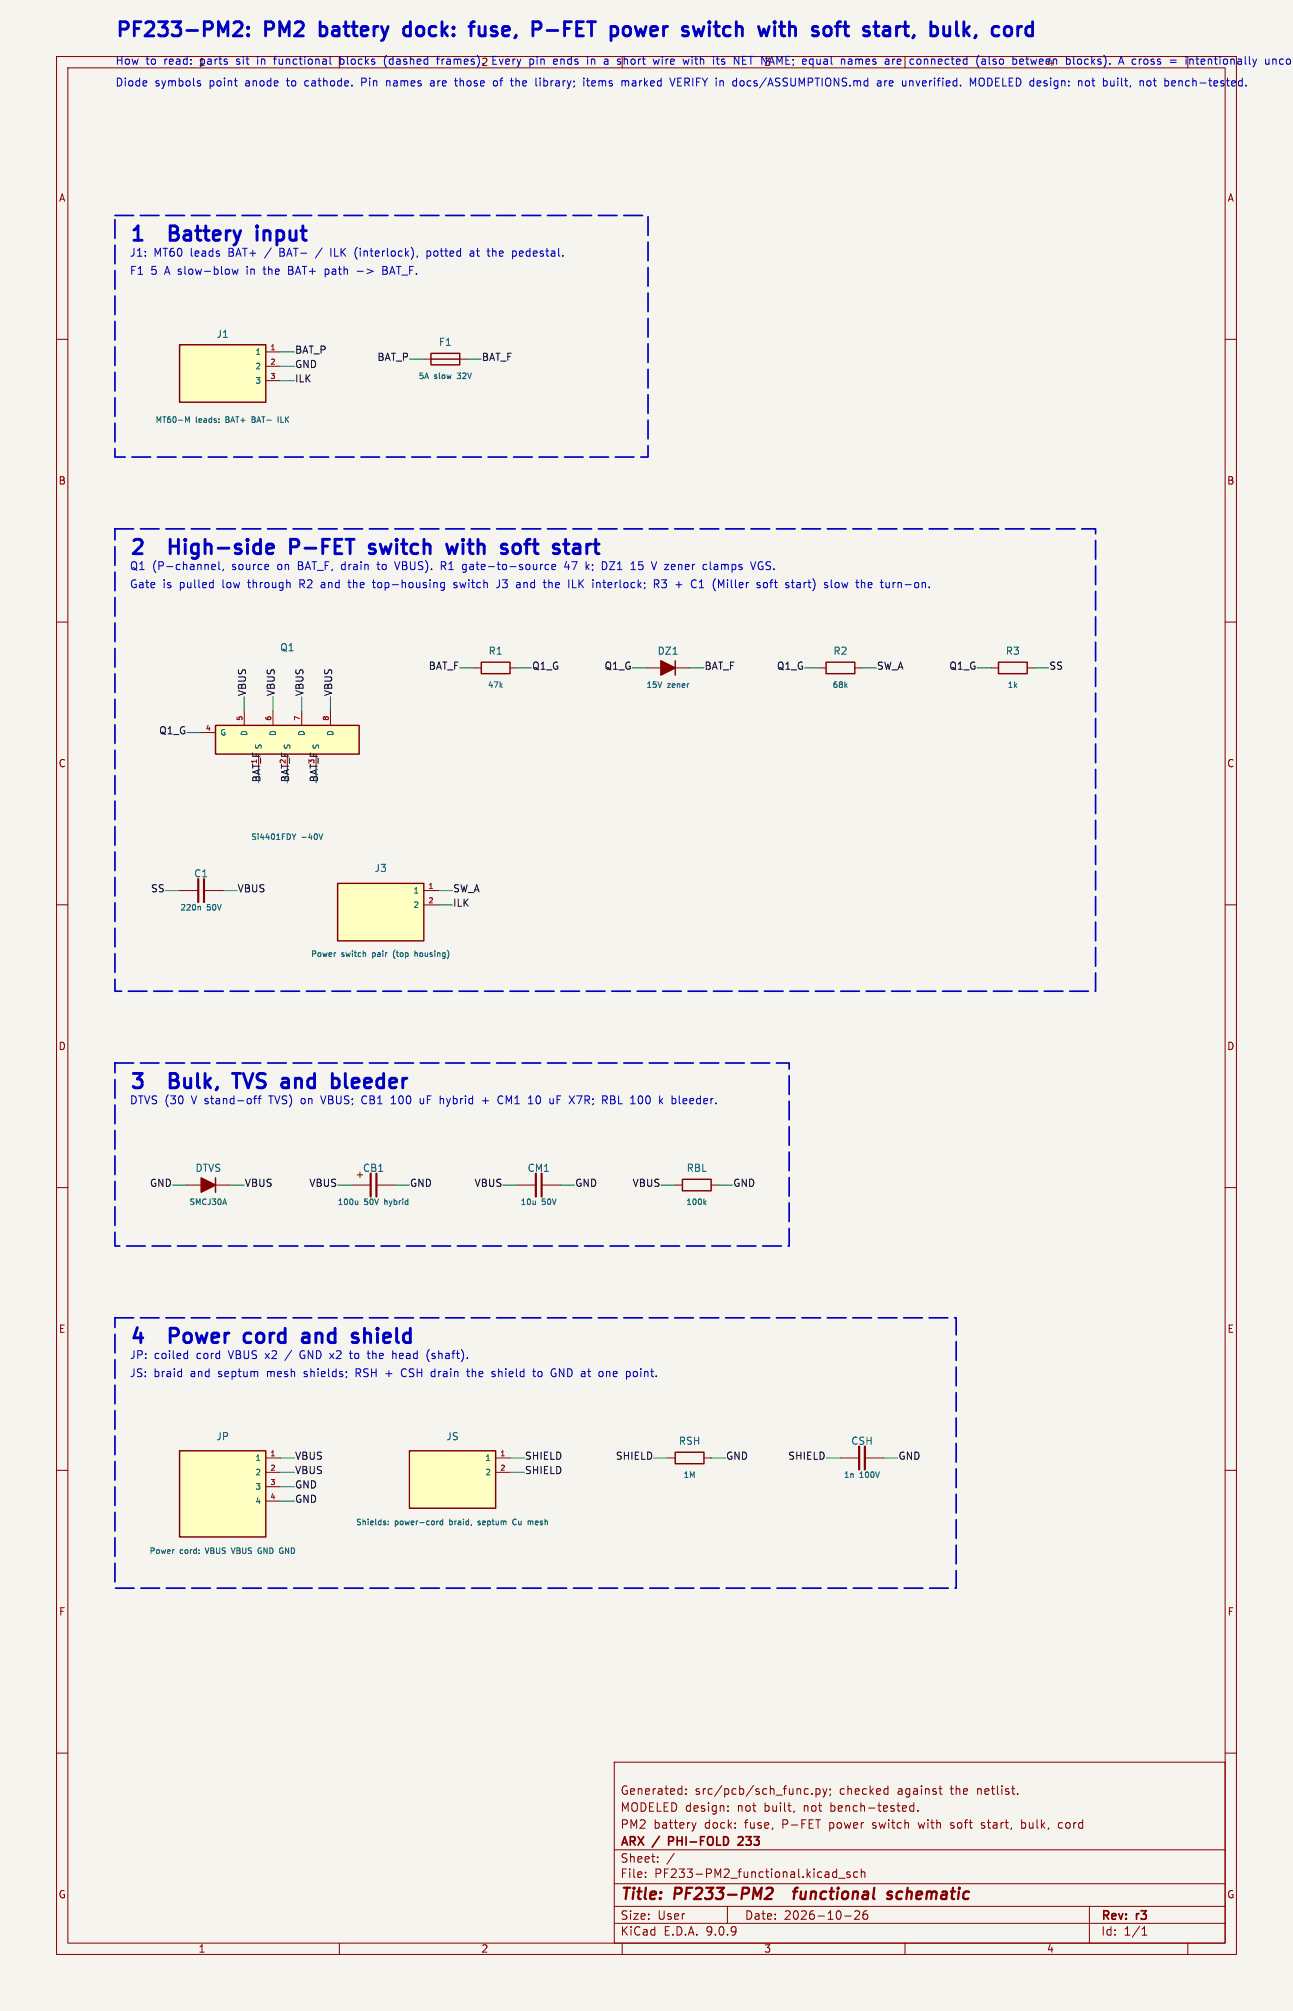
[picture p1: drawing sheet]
<svg xmlns="http://www.w3.org/2000/svg" width="229mm" height="356mm" viewBox="0 0 229 356" stroke-linecap="round" stroke-linejoin="round" font-family="sans-serif">
<path d="M0 0h228.6v355.6h-228.6z" fill="#f5f4ef" stroke="#f5f4ef" stroke-width=".18"/>
<g fill="none" stroke="#840000" stroke-width=".18">
<path d="M10 10h208.6v335.6h-208.6zM12 12h204.6v331.6h-204.6zM60 10v2M110 10v2M160 10v2M10 60h2M216.6 60h2M10 110h2M216.6 110h2M10 160h2M216.6 160h2M10 210h2"/>
<path d="M216.6 210h2M10 260h2M216.6 260h2M10 310h2M108.6 311.6h108v32h-108zM121.3 317.1v.2M121.3 316.4v.1M128.7 319.4v.1M142.3 317.2h.6M142.3 316.4h.6M143.6 317.1v.2M144.3 316.4l.4-.1 .3 .3v.4l-.2 .2h-.5"/>
<path d="M144.3 316.3v1.5M145.5 316.3l.3 1M145.8 317.3l-.1 .3-.2 .2M146.2 316.3l-.4 1M146.8 316.4v.1M146.8 317.2l-.1 .3M156.8 316.3l.2 .1M157 315.8v1.5M157 317.2l-.2 .1M161.6 318.8v1.5M161.6 319.4l-.5-.1-.3 .3v.4l.2 .2h.6M166 316.3h.6"/>
<path d="M166.3 317.2l.3 .1M179.9 317.1v.2M216.6 310h2M108.6 337.1h108M108.6 333.1h108M108.6 327.1h108M114.1 331.8v.2M114.1 331.1v.1M116.3 329.1v.2M116.3 328.4v.1M119.2 327.7l-1.3 1.9M122.3 322.3l.4 1"/>
<path d="M122.7 323.3l-.1 .3M123.1 322.3l-.4 1M128.6 337.1v3M128.7 320.1v.2M140.4 320.2l-.1 .3M147.3 331.9h.6M147.3 331.1h.6M147.9 330.5v1.5M148.3 332.1h1.1M149.3 338.8h1.2M150.3 331.1l-.4-.1-.2 .2 .1 .2 .5 .2v.3h-.6M151.1 338l.6-.1 .2 .1 .1 .3-.9 1.1h.9"/>
<path d="M151.6 331.1l-.4-.1-.3 .3v.4l.2 .2h.5M152.3 331.1l.2-.1 .3 .1 .1 .9M152.3 330.5v1.5M153.3 337.9a.59 .59 0 0 0-.7 .6v.6l.1 .2 .4 .1 .2-.2 .1-.5-.1-.2h-.5l-.2 .2M162.3 320.1v.2M162.3 322.3l.3 1M168.1 323.2l.4 .1M168.3 322.3l-.2 .2 .2 .3M173.5 323.2l.4 .1M173.9 322.3l-.3 .1-.1 .1 .1 .2 .3 .1M180.6 323.2h.6M180.6 322.4h.6"/>
<path d="M180.6 321.8v1.5M187.8 322.4l-.4-.1-.3 .3v.4l.2 .2h.5M192.6 337.1v6.5M60 343.6v2M108.6 340.1h108M110 343.6v2M160 343.6v2M201.9 342.2h.9M201.9 341.1l.4-.4v1.5M210 343.6v2"/>
</g>
<path d="M135.5 334l.3-.2h.5a.45 .45 0 0 1 .3 .6l-.1 .3-1.3 1.1h1.2M140.2 334.5h.8M141.1 333.8l-.4 .1-.2 .2-.2 1.7M157.7 334.6a.49 .49 0 0 0-.8 .3l.1 .1 .6 .2 .1 .3-.3 .3-.6-.1M158.7 334.7l-.2 .7 .1 .3" fill="none" stroke="#840000" stroke-width=".4"/>
<path d="M118.2 325.6h.6M118.8 324.8h-.6v1.5M131.2 324.8h-.5l-.2 .1M131.3 325.4l-.9 .9h1" fill="none" stroke="#840000" stroke-width=".3"/>
<path d="M59.7 156.2h15.2v10.2h-15.2z" fill="#ffffc2"/>
<path d="M76.2 62.5h5.1v2h-5.1zM76.2 63.5h5.1M59.7 156.2h15.2v10.2h-15.2zM38.1 208.3v2.5" fill="none" stroke="#840000" stroke-width=".25"/>
<path d="M74.9 63.5h1.3M81.3 63.5h1.2M74.9 157.5h2.6M74.9 160h2.6M33 209.6h2.6M38.1 209.6h2.5M62.2 209.6h3.3M66.5 209.6h3.3" fill="none" stroke="#840000" stroke-width=".18"/>
<path d="M59.3 168.5h.1M64.6 168.5v.6M69.6 168.4v.7M73.4 168.1v1M73.6 168.5l-.2 .1M63.3 212.3v.7M63.3 212.9l-.3 .1" fill="none" stroke="#006464" stroke-width=".18"/>
<path d="M65.5 207.5v4.1M66.5 207.5v4.1" fill="none" stroke="#840000" stroke-width=".38"/>
<path d="M35.6 208.3l2.5 1.3-2.5 1.2z" fill="#840000" stroke="#840000" stroke-width=".25"/>
<path d="M38.1 128.3h25.4v5.1h-25.4z" fill="#ffffc2"/>
<path d="M85.1 117.1h5.1v2h-5.1zM119.4 116.8v2.6M38.1 128.3h25.4v5.1h-25.4zM120.6 208.5h5.1v2.1h-5.1z" fill="none" stroke="#840000" stroke-width=".25"/>
<g fill="none" stroke="#840000" stroke-width=".18">
<path d="M83.8 118.1h1.3M90.2 118.1h1.2M114.3 118.1h2.5M119.4 118.1h2.5M35.6 129.5h2.5M43.2 125.7v2.6M48.3 125.7v2.6M53.3 125.7v2.6M58.4 125.7v2.6M31.7 157.5h3.4M36.1 157.5h3.3M91.4 209.6h3.3"/>
<path d="M95.8 209.6h3.3M119.4 209.6h1.2M125.7 209.6h1.3"/>
</g>
<path d="M51.6 147.4l.4 .6M52 148v.4M52.3 147.4l-.3 .6M56.4 147.4l.3 1 .4-1M35.2 160.3l.2 .1v.5M124.5 212.6l.3 .4M124.8 212.3l-.3 .4" fill="none" stroke="#006464" stroke-width=".18"/>
<path d="M116.8 116.8l2.6 1.3-2.6 1.3z" fill="#840000" stroke="#840000" stroke-width=".25"/>
<path d="M35.1 155.4v4.1M36.1 155.4v4.1M94.7 207.5v4.1M95.8 207.5v4.1" fill="none" stroke="#840000" stroke-width=".38"/>
<path d="M31.7 256.5h15.3v15.3h-15.3z" fill="#ffffc2"/>
<path d="M146 117.1h5.1v2h-5.1zM176.5 117.1h5.1v2h-5.1zM31.7 256.5h15.3v15.3h-15.3z" fill="none" stroke="#840000" stroke-width=".25"/>
<path d="M144.8 118.1h1.2M151.1 118.1h1.3M175.3 118.1h1.2M181.6 118.1h1.3M47 257.8h2.5M47 260.4h2.5M47 262.9h2.5M47 265.4h2.5" fill="none" stroke="#840000" stroke-width=".18"/>
<path d="M30.7 274h.1M40.9 273.7l.3 1M45.7 274.5l.2 .2M45.9 273.7l-.2 .2" fill="none" stroke="#006464" stroke-width=".18"/>
<path d="M31.7 61h15.3v10.1h-15.3z" fill="#ffffc2"/>
<path d="M31.7 61h15.3v10.1h-15.3z" fill="none" stroke="#840000" stroke-width=".25"/>
<path d="M47 62.2h2.5M47 64.8h2.5M47 67.3h2.5" fill="none" stroke="#840000" stroke-width=".18"/>
<path d="M32.8 73.7l.3 .7 .4-.7v1M38.7 74.6v.1M38.7 74.1v.1M44.6 74.2h.3M44.9 73.7h-.3v1h.3M49.2 73.7v1" fill="none" stroke="#006464" stroke-width=".18"/>
<path d="M72.4 256.5h15.2v10.2h-15.2z" fill="#ffffc2"/>
<path d="M72.4 256.5h15.2v10.2h-15.2zM119.4 256.8h5.1v2h-5.1z" fill="none" stroke="#840000" stroke-width=".25"/>
<path d="M87.6 257.8h2.6M118.1 257.8h1.3M124.5 257.8h1.2M148.6 257.8h3.3M152.9 257.8h3.3M87.6 260.4h2.6" fill="none" stroke="#840000" stroke-width=".18"/>
<g fill="none" stroke="#006464" stroke-width=".18">
<path d="M68.2 269.3v.3M68.7 269.5v.1M68.7 269v.1M77.2 269v.6M77.5 269l-.3 .1M78.3 269h-.3l-.2 .1 .1 .5h.4M78.3 268.6v1M84.5 269.6h.1M84.6 269v.2M91 268.6a.54 .54 0 0 0-.4 .5 .54 .54 0 0 0 .4 .5M93.5 269l.3 .1M93.8 269.1v.5"/>
<path d="M93.9 269l-.1 .1"/>
</g>
<path d="M151.9 255.8v4M152.9 255.8v4" fill="none" stroke="#840000" stroke-width=".38"/>
<g fill="none" stroke="#009600" stroke-width=".18">
<path d="M49.5 67.3h2.6M49.5 62.2h2.6M49.5 64.8h2.6M72.4 63.5h2.5M82.5 63.5h2.6M81.3 118.1h2.5M91.4 118.1h2.6M111.8 118.1h2.5M121.9 118.1h2.6M142.2 118.1h2.6M152.4 118.1h2.5M172.7 118.1h2.6"/>
<path d="M182.9 118.1h2.5M33 129.5h2.6M43.2 123.2v2.5M48.3 123.2v2.5M53.3 123.2v2.5M58.4 123.2v2.5M29.2 157.5h2.5M39.4 157.5h2.5M77.5 157.5h2.5M77.5 160h2.5M30.5 209.6h2.5M40.6 209.6h2.6"/>
<path d="M59.7 209.6h2.5M69.8 209.6h2.6M88.9 209.6h2.5M99.1 209.6h2.5M116.8 209.6h2.6M127 209.6h2.5M49.5 257.8h2.6M90.2 257.8h2.5M115.6 257.8h2.5M125.7 257.8h2.6M146 257.8h2.6M156.2 257.8h2.5"/>
<path d="M49.5 260.4h2.6M49.5 262.9h2.6M49.5 265.4h2.6M90.2 260.4h2.5"/>
</g>
<g fill="none" stroke="#0000c2" stroke-width=".18">
<path d="M35.1 14.7l.3 .1 .1 .2-.2 .2h-.3M35.1 14.3h.3M41.4 14.3h.6M41.8 15.2h.2M48.4 10.4h.5M58.4 10v1.2l.2 .2M60.2 10v1.4M60.2 11.3l.4 .1M60.6 10.4l-.4 .1M64 14.5h.5M64.5 13.8h-.5v1.4M68.4 9.8a1.61 1.61 0 0 0 0 2.1"/>
<path d="M68.4 14.3v.9M68.8 14.3l-.4 .1M76.6 14.3h-.4M76.6 14.7h-.3a.27 .27 0 0 0-.2 .2 .27 .27 0 0 0 .2 .3h.3M77.2 10.4h.5M77.7 10l-.3 .2v1.2M80.4 14.3h.5M80.6 13.8v1.2l.3 .2M87.2 10.6h.4M87.3 14.4l.2-.1 .4 .1 .1 .5-.2 .2-.3 .1-.2-.1zM87.8 10h-.6v1.4h.6M91.2 13.8v1.4"/>
<path d="M91.3 14.3l-.1 .1M94.1 10.4l.3 .3v.4l-.3 .3M95.5 13.8v.1M95.5 14.3v.9M98.4 10.4l.2 .4-.7 .1M98.5 11.3l-.1 .1M103.2 13.8v.1M103.2 14.3v.9M103.7 14.3h.5M103.9 13.8v1.2l.3 .2M104.6 10.6l.2-.2 .3 .1 .1 .9M104.6 10.4v1"/>
<path d="M110.4 10v1.4M110.4 14.3l.2 .2M110.6 10.4l.3 .1M110.6 14.5l.2-.2h.3l.1 .9M110.6 14.5v.7M116.6 10.4l-.3 1M117.1 10v.1M117.1 10.4v1M119.4 13.8l-.5 1.4M119.8 14.5h.5M120.5 13.8h-.7v1.4h.7M122.4 10v.1"/>
<path d="M122.4 10.4v1M128.1 10.5l-.3-.1-.2 .2v.2l.5 .2v.3h-.5M131.1 14.3h.3l.2 .2-.1 .6-.4 .1M131.3 11.4h.7M131.3 10h.7M131.3 10.6h.5M150.6 10.5v.9M150.6 11.3l-.1 .1M150.6 10.8h-.1M151.3 10.4v1M151.7 10.4l-.4 .2M155.2 14.3h.5l.1 .9"/>
<path d="M155.8 14.6l-.5 .1a.27 .27 0 0 0-.2 .2 .27 .27 0 0 0 .2 .3l.5-.1M156.4 14.3v.9M156.8 14.3h-.2l-.2 .2M157.4 14.3l-.2 .2v.5l.2 .2M157.9 14.6l-.7 .1M158.6 10.6l.2-.2h.3l.2 .2v.2l-.7 .1M158.6 11.2l.2 .2 .4-.1M161.2 14.3l.2 .2v.7M163.5 10.5h.5v.9M171.6 13.8l.4 1 .5-1v1.4M173.3 13.9a.47 .47 0 0 1 .5-.1 .47 .47 0 0 1 .2 .5v.4a.47 .47 0 0 1-.4 .5 .47 .47 0 0 1-.5-.5v-.4zM174.9 10v1.2l.2 .2"/>
<path d="M176.1 10.5l-.3-.1-.2 .3 .6 .4M176.2 11.2l-.2 .2-.4-.1M181.4 10.4h.5M181.6 10v1.2l.3 .2M182.2 10.4l.3 1 .3-.7M191.2 10.6v.6M192.2 14.3h.3l.1 .2v.6l-.4 .1M192.4 10.5l-.4-.1-.2 .3 .1 .6h.5M193 14.3h.6M193.2 13.8v1.2l.4 .2M197.6 13.8v.1M197.6 14.3v.9"/>
<path d="M200.8 10.5l-.4-.1-.2 .3 .1 .6h.5M201.4 10.4v1M201.8 10.4l-.2 .1-.2 .2M203.4 14.3l.1 .2-.1 .6M203.9 14.3h.5M204.1 13.8v1.2l.3 .2M208.6 14.3h.2l.2 .2v.7M210.4 10.6l.2-.2 .3 .1 .1 .9M210.4 10.4v1M211.6 10v1.2M213.6 10.6l.4-.2 .2 .2M213.6 10.4v1"/>
<path d="M226.9 10.5l-.4-.1-.3 .3 .2 .6h.5M227.5 10.6l.2-.2 .4 .2 .1 .5-.2 .2-.3 .1-.2-.2zM41 47.6l.3 .9 .3-.7 .2 .7 .3-.9M51 47.8h.5M51.5 47.1h-.5v1.4h.6M57.5 48.4l.4 .1M57.5 47.6v1.4M57.9 47.6h-.4M58.5 43.9v1.4M62.9 45.4l.3 .4M63.2 43.7l-.3 .4M63.2 48h1"/>
<path d="M67.7 47.8h.5M68.2 47.8h.2M68.4 47.2l-.2-.1h-.5v1.4l.7-.1M68.4 47.6l-.2 .2M73.8 45.2l-.1 .3M75.5 44.4v1.4M75.5 44.4h.4l.2 .1M76.1 45.2l-.2 .1-.4-.1M83.2 44.4h.5l.1 .9M83.8 44.7l-.5 .1a.27 .27 0 0 0-.2 .2 .27 .27 0 0 0 .2 .3l.5-.1M87.1 43.9v1.4M87.2 44.4l-.1 .1"/>
<path d="M91 44.4l.3 .2v.4l-.3 .3M66.6 99.8h.6M69.8 99.3l.4 1.4M78 99.3v1.4M82.3 99.8h-.3l-.2 .3M100.5 99.8v.9M113.6 99.3h-.6l-.1 .7 .2-.1M125.6 99.3v1.2l.2 .2M133.6 99.3l-.4 1.4M134.8 99.4a.69 .69 0 0 0-.8 .5 .69 .69 0 0 0 .5 .8l.4-.1M37.6 103l.1 .1M37.7 102.5v1.4"/>
<path d="M37.7 103.9h-.1M57 103l-.2 .1M57 103.4a.27 .27 0 0 0-.2 .3 .27 .27 0 0 0 .2 .2M61.5 103h.5M61.7 102.5v1.2l.2 .2M65.8 103h.6M66 102.5v1.2l.4 .2M78.4 100.1l.4 .6M78.6 103.1l-.4-.1-.3 .3 .1 .6h.6M78.6 103v1.1l-.3 .3-.3-.1M80.8 103.1l-.4-.1-.2 .2 .1 .2 .5 .1v.4h-.6M81.8 100.5l.2 .2h.4"/>
<path d="M82.4 100.9l-.2 .3-.4-.1M88.3 102.5v1a.45 .45 0 0 1-.5 .4M91.9 103.1l.1 .8M92 103.9h-.2M92 103.3l-.2 .1M96.4 100.6l.2 .1h.4M97 102.5v1.4M97.4 103l-.4 .1M97.6 100.5l.2 .2h.4M101.2 103.9h.7M103.8 100.2l.4 .5M106 103.1l.1 .8"/>
<path d="M111.6 100.7h.8M112.9 100.6l.2 .1M115.7 103.3l.7-.1 .1-.2-.1-.3-.2-.2h-.5v1.4M116 103.3l.5 .6M117 103.8l.6 .1M117 102.5h.8l-.4 .6h.2M123.1 102.7l-.4-.2-.3 .2M123.6 103.9h.8M123.6 102.9l.4-.4v1.4M127.5 103.5l.5-1v1.4M134.6 100.1h.3M135 103.1l.2-.1 .4 .1 .1 .6-.1 .2h-.4l-.2-.1z"/>
<path d="M136.1 103h.5M140.9 103.1l.4-.1 .2 .2M141.5 103.3l-.5 .1a.27 .27 0 0 0-.2 .3 .27 .27 0 0 0 .2 .2h.5M147 103.9h.2M147.7 103.1l.2-.1 .4 .1 .1 .6-.2 .2h-.3l-.2-.1zM153.6 103.1l.4-.1 .2 .3-.7 .2M153.6 103.9h.5M158.2 103h.1M158.8 103v.9M158.8 103.1h.1M45 194v1.2M45.8 194v1.2"/>
<path d="M56.7 193.8l.5 1.4M64.1 195l.3 .2M69.2 195.2h.8M69.6 193.8v1.4M74.3 195l.2 .2 .4-.2M74.9 194.2v1M78.2 194.2l.2 .2v.8M85.3 194.6h1.1M85.8 194.1v1.1M88.9 195l-.4 .2M88.9 193.9l-.4-.1-.3 .2M93.4 195.2h.8"/>
<path d="M94.9 193.9l-.1 .4 .1 .7M98.5 194.4h.5M99.2 193.8h-.7v1.4M102 193.8h.9l-.6 1.4M108 194.4h.4M108.4 194.4l.2 .1M108.6 193.8h-.6v1.4h.5M108.6 194.4h-.2M113.3 193.8a.88 .88 0 0 1 0 1.4M118.8 193.8v1.4M118.8 195.1l.2 .1M119 194.2l-.2 .1"/>
<path d="M121 195.2h.2M121 194.2h.2M121.4 194.6l-.6 .1M33.2 238.8v1.4M64.9 239.3h.5M70 239.5v.7M32 242.5l.1 .1M32.1 242v1.4M32.1 243.4h-.1M33.2 240.2h-.4M62 240l.3 .2M63 242.8h.5"/>
<path d="M63.5 242h-.5v1.4M65.2 240.2h.2M71.4 242a.75 .75 0 0 0-.4 .7 .75 .75 0 0 0 .4 .7M75.6 240.4l.3 .4M76.4 240.2h.1M82.5 242.5h.5M82.7 242v1.2l.3 .2M87.2 242.5l.3 .1M87.2 243h.3l.1 .2-.2 .2h-.3M94.2 242.5h.5M94.4 242v1.2l.3 .2M95.6 242.5l-.4 .1-.1 .2 .1 .5 .4 .1"/>
<path d="M98 242.8h.3l-.1 .6M107.2 242.5v.9M107.6 242.5l-.4 .1M112 242.6l.2-.1 .4 .1M112 243.3l.2 .1 .4-.1"/>
</g>
<g fill="none" stroke="#0000c2" stroke-width=".51">
<path d="M34.9 39.9v2.2M36.4 39.9v2.2M45.4 39.9v.3M45.4 39.9l-.1 .2 .1 .1M45.4 39.9l.2 .2-.2 .1M53.6 39.9v2.2M24.2 40.3l.2-.4v2.6M30.1 41.2h.8M31.3 40.2l-.4-.3h-.8v2.6h1M45.4 40.8v1.7M23.7 95.6l.3-.2h.6l.4 .2M30.1 95.4v2.5"/>
<path d="M30.1 96.6h1.4M31.5 95.4v2.5M32.7 95.4l-.1 .1 .1 .1M32.7 95.4l.2 .1-.2 .1M32.7 95.4v.2M36.3 95.4v2.5M43.8 95.4l-.2 .1 .2 .1M43.8 95.4l.1 .1-.1 .1M43.8 95.4v.2M46.1 95.4v2.5M52.6 96.6l-.3 .1h-.9M52.7 95.6l-.4-.2h-.9v2.5"/>
<path d="M58.3 95.4h-1.2v2.5M60.4 95.4h-1.2v2.5M61.2 95.4h1.4M61.9 95.4v2.5M66.3 96.3l-.7-.1-.3 .4 .1 .3 .9 .3 .1 .2-.1 .4-.3 .1-.7-.1M67.2 96.2l.5 1.7M70.1 95.4v.2M70.1 95.4l-.1 .1 .1 .1M70.1 95.4l.1 .1-.1 .1M71.3 95.4v2.1M75 95.4v2.5M80.9 96.2l-.5 1.7"/>
<path d="M81.9 95.4v.2M81.9 96.2v1.7M81.9 95.4l-.2 .1 .2 .1M81.9 95.4l.1 .1-.1 .1M83.1 95.4v2.1M84.5 95.4v2.5M91.2 96.2a.69 .69 0 0 1 .8 .5v.7a.69 .69 0 0 1-.8 .5M92.7 96.2h1M93.7 95.4l-.5 .1-.1 .2M94.6 95.4v2.1M100 95.4v2.1M101.4 97.8l.3 .1 .8-.1"/>
<path d="M101.4 96.3l.3-.1 .7 .1 .1 .3v1.3M102.5 96.8l-1.1 .3M105.3 95.4v2.1M23.6 189.8h1.5l-.8 1M30.1 191h.8M31.3 190.1l-.4-.3h-.8v2.6h1M34.9 189.8v2.2M36.3 189.8v2.6M41.1 189.8h1.4M41.8 189.8v2.6M43 189.8l.9 2.6 .8-2.6M46.9 189.9l-1-.1-.3 .3"/>
<path d="M55.6 189.8v2.6M58.8 189.8v2.6M61.1 189.8v2.2l.3 .4M67.8 189.8v2.6M24.3 234.8l-.6 1.8M30.1 236.2h1M31.4 235.1l-.3-.2h-1v2.5M44.4 235.8l-.8-.1-.4 .5v.7l.2 .4 .2 .1 .8-.1M50.4 234.9v2.5M53.8 235.7h.5l.3 .4v1.3M54.6 237.3l-.8 .1M54.6 236.3l-.8 .1"/>
<path d="M59.2 234.9v2.5M64.4 234.9v2.5M65.4 235.8a.69 .69 0 0 0-1 .2M66.7 234.9l-.1 .1 .1 .1M66.7 234.9l.2 .1-.2 .1M66.7 234.9v.2M70.1 234.9v2.2M72.5 234.9v2.5"/>
</g>
<g fill="none" stroke="#0000c2" stroke-width=".5">
<path d="M22.6 4.1l-.4-.3h-1v2.5M24.9 3.8h-1.2v2.5M25.8 4.1l.3-.3h.6l.4 .3M28 3.8h1.6l-.9 1M30.4 3.8h1.6l-.9 1M37.4 4.1l-.3-.3h-1v2.5M38.6 6.3v-2.5l.9 1.8 .8-1.8v2.5M41.4 4.1l.3-.3h.6a.68 .68 0 0 1 .4 1.1l-1.5 1.4h1.6M43.9 6.1l.1 .1-.1 .1M43.9 6.1l-.2 .1 .2 .1M43.9 4.8v.2M43.9 6.1v.2"/>
<path d="M43.9 4.8l.1 .1-.1 .1M43.9 4.8l-.2 .1 .2 .1M48.3 4.1l-.4-.3h-.9v2.5M49.5 6.3v-2.5l.8 1.8 .8-1.8v2.5M52.2 4.1l.4-.3h.5l.4 .3M56.6 3.8v2.5M56.6 6.2l.2 .1M56.8 4.7l-.2 .1M61.1 3.8v2.2M62.6 3.8v2.2M72.6 4.8l-.8-.1-.4 .5v.7l.2 .3 .2 .1 .8-.1M72.6 3.8v2.5"/>
<path d="M78.1 3.8v2.5M82.9 4.7h1M83.9 3.8l-.5 .2-.1 .2M84.7 4.7v1.3l.1 .2 .6 .1M95.4 5a.68 .68 0 0 0 .3-.6 .68 .68 0 0 0-.5-.6h-1v2.5M96.7 5.4h1.9M101 3.8h-1.2v2.5M103.1 3.8h-1.1v2.5M103.9 3.8h1.4M104.6 3.8v2.5M110.3 4.9a.68 .68 0 0 1 .7-.2 .68 .68 0 0 1 .5 .5v.7a.68 .68 0 0 1-.7 .5 .68 .68 0 0 1-.6-.5v-.7zM125.4 3.8v.3"/>
<path d="M125.4 4.7v1.6M125.4 3.8l-.1 .2 .1 .1M125.4 3.8l.1 .2-.1 .1M126.6 3.8v2.2M130.2 3.8v2.5M137 3.8l-.2 .2 .2 .1M137 3.8l.1 .2-.1 .1M137 3.8v.3M137.8 4.7h.9M138.1 3.8v2.2M138.5 6.3h.2M139.6 3.8v2.5"/>
<path d="M140.3 4.7h-.4l-.3 .2M148.6 3.8l-.5 .2-.1 .2M149.1 4.7h1M149.5 3.8v2.2l.1 .2 .5 .1M154.8 3.8v2.2M159.7 4.7h.9M160.1 3.8v2.2l.1 .2 .4 .1M164.6 3.8v2.5M169.1 3.8v2.2M170.4 3.8v2.5M172.6 6.2l-.3 .5M182.6 3.8v2.5"/>
</g>
<path d="M20.3 38.1h94.3v42.7h-94.3zM20.3 93.5h173.4v81.8h-173.4zM20.3 188h119.2v32.3h-119.2zM20.3 233h148.7v47.8h-148.7z" fill="none" stroke="#0000c2" stroke-width=".3" stroke-dasharray="3.3 1.2"/>
<g font-size="3.5" fill="#0000c2">
<text x="20.3" y="7.8">PF233-PM2:</text>
<text x="47" y="7.8">PM2</text>
<text x="57.7" y="7.8">battery</text>
<text x="73.6" y="7.8">dock:</text>
<text x="86.3" y="7.8">fuse,</text>
<text x="98.3" y="7.8">P-FET</text>
<text x="113.1" y="7.8">power</text>
<text x="126.8" y="7.8">switch</text>
<text x="141.4" y="7.8">with</text>
<text x="151.8" y="7.8">soft</text>
<text x="161.9" y="7.8">start,</text>
<text x="174.7" y="7.8">bulk,</text>
<text x="22.9" y="43.9">1</text>
<text x="31.2" y="43.9">Battery</text>
<text x="47.6" y="43.9">input</text>
<text x="22.9" y="99.3">2</text>
<text x="31.2" y="99.3">High-side</text>
<text x="53.5" y="99.3">P-FET</text>
<text x="68.5" y="99.3">switch</text>
<text x="83.3" y="99.3">with</text>
<text x="93.9" y="99.3">soft</text>
<text x="104.1" y="99.3">start</text>
<text x="22.9" y="193.8">3</text>
<text x="31.2" y="193.8">Bulk,</text>
<text x="43.6" y="193.8">TVS</text>
<text x="53" y="193.8">and</text>
<text x="62.9" y="193.8">bleeder</text>
<text x="22.9" y="238.8">4</text>
<text x="31.2" y="238.8">Power</text>
<text x="45.4" y="238.8">cord</text>
<text x="56.7" y="238.8">and</text>
<text x="66.5" y="238.8">shield</text>
</g>
<g font-size="2.8" fill="#840000">
<text x="109.6" y="336.5">Title:</text>
<text x="119.3" y="336.5">PF233-PM2</text>
<text x="142" y="336.5">functional</text>
<text x="159.4" y="336.5">schematic</text>
</g>
<g font-size="2.1" fill="#840000">
<text x="109.6" y="317.6">Generated:</text>
<text x="122.8" y="317.6">src/pcb/sch_func.py;</text>
<text x="148.5" y="317.6">checked</text>
<text x="158.9" y="317.6">against</text>
<text x="168.4" y="317.6">the</text>
<text x="173.2" y="317.6">netlist.</text>
<text x="109.6" y="323.6">PM2</text>
<text x="109.6" y="320.6">MODELED design:</text>
<text x="115.5" y="323.6">battery</text>
<text x="124.6" y="323.6">dock:</text>
<text x="130.4" y="320.6">not</text>
<text x="131.9" y="323.6">fuse,</text>
<text x="135.3" y="320.6">built,</text>
<text x="138.6" y="323.6">P-FET</text>
<text x="142.4" y="320.6">not</text>
<text x="147" y="323.6">power</text>
<text x="147.2" y="320.6">bench-tested.</text>
<text x="154.8" y="323.6">switch</text>
<text x="163.1" y="323.6">with</text>
<text x="168.9" y="323.6">soft</text>
<text x="174.5" y="323.6">start,</text>
<text x="181.7" y="323.6">bulk,</text>
<text x="188.5" y="323.6">cord</text>
<text x="109.6" y="329.6">Sheet:</text>
<text x="109.6" y="326.8">ARX</text>
<text x="115.6" y="326.8">/</text>
<text x="118.9" y="326.8">PHI-FOLD</text>
<text x="131.8" y="326.8">233</text>
<text x="109.6" y="332.3">File:</text>
<text x="115.7" y="332.3">PF233-PM2_functional.kicad_sch</text>
<text x="109.6" y="339.7">Size:</text>
<text x="116.3" y="339.7">User</text>
<text x="131.6" y="339.7">Date:</text>
<text x="138.6" y="339.7">2026-10-26</text>
<text x="194.6" y="339.9">Rev:</text>
<text x="201" y="339.9">r3</text>
<text x="109.6" y="342.5">KiCad</text>
<text x="117.3" y="342.5">E.D.A.</text>
<text x="124.9" y="342.5">9.0.9</text>
<text x="194.6" y="342.5">Id:</text>
<text x="198.7" y="342.5">1/1</text>
</g>
<g font-size="1.9" fill="#0000c2">
<text x="20.3" y="11.8">How</text>
<text x="25.8" y="11.8">to</text>
<text x="29.1" y="11.8">read:</text>
<text x="42.2" y="11.8">sit</text>
<text x="46" y="11.8">in</text>
<text x="49.2" y="11.8">functional</text>
<text x="61" y="11.8">blocks</text>
<text x="68.9" y="11.8">(dashed</text>
<text x="78.5" y="11.8">frames).2</text>
<text x="88.5" y="11.8">Every</text>
<text x="95.2" y="11.8">pin</text>
<text x="99.6" y="11.8">ends</text>
<text x="105.8" y="11.8">in</text>
<text x="108.9" y="11.8">a</text>
<text x="111.4" y="11.8">short</text>
<text x="118" y="11.8">wire</text>
<text x="123.5" y="11.8">with</text>
<text x="128.9" y="11.8">its</text>
<text x="132.8" y="11.8">NET NAME; equal</text>
<text x="152.2" y="11.8">names</text>
<text x="160.2" y="11.8">are</text>
<text x="164.8" y="11.8">connected</text>
<text x="176.7" y="11.8">(also</text>
<text x="183.3" y="11.8">between</text>
<text x="192.9" y="11.8">blocks).</text>
<text x="202.5" y="11.8">A cross</text>
<text x="211.8" y="11.8">=</text>
<text x="214.7" y="11.8">intentionally</text>
<text x="20.3" y="15.6">Diode</text>
<text x="27.4" y="15.6">symbols</text>
<text x="37.1" y="15.6">point</text>
<text x="43.6" y="15.6">anode</text>
<text x="51.1" y="15.6">to</text>
<text x="54.4" y="15.6">cathode.</text>
<text x="64.6" y="15.6">Pin</text>
<text x="69.2" y="15.6">names</text>
<text x="77.1" y="15.6">are</text>
<text x="81.7" y="15.6">those</text>
<text x="88.6" y="15.6">of</text>
<text x="91.9" y="15.6">the</text>
<text x="96.4" y="15.6">library;</text>
<text x="105.1" y="15.6">items</text>
<text x="112" y="15.6">marked</text>
<text x="120.8" y="15.6">VERIFY in</text>
<text x="132.2" y="15.6">docs/ASSUMPTIONS.md</text>
<text x="157.9" y="15.6">are</text>
<text x="162.5" y="15.6">unverified.</text>
<text x="174.7" y="15.6">MODELED design:</text>
<text x="194.2" y="15.6">not</text>
<text x="198.7" y="15.6">built,</text>
<text x="205.4" y="15.6">not</text>
<text x="210" y="15.6">bench-tested.</text>
<text x="22.9" y="45.7">J1:</text>
<text x="27.2" y="45.7">MT60</text>
<text x="33.7" y="45.7">leads</text>
<text x="40.6" y="45.7">BAT+</text>
<text x="47.2" y="45.7">/</text>
<text x="49.9" y="45.7">BAT-</text>
<text x="59.3" y="45.7">ILK</text>
<text x="63.7" y="45.7">(interlock),</text>
<text x="76.7" y="45.7">potted</text>
<text x="84.5" y="45.7">at</text>
<text x="87.8" y="45.7">the</text>
<text x="92.3" y="45.7">pedestal.</text>
<text x="22.9" y="48.9">F1</text>
<text x="26.6" y="48.9">5</text>
<text x="29.2" y="48.9">A slow-blow</text>
<text x="44" y="48.9">in</text>
<text x="47.1" y="48.9">the</text>
<text x="51.7" y="48.9">BAT+</text>
<text x="58.3" y="48.9">path</text>
<text x="64.1" y="48.9">-&gt;</text>
<text x="68.9" y="48.9">BAT_F.</text>
<text x="22.9" y="101.1">Q1</text>
<text x="26.9" y="101.1">(P-channel,</text>
<text x="41.1" y="101.1">source</text>
<text x="49.3" y="101.1">on</text>
<text x="53" y="101.1">BAT_F, drain</text>
<text x="67.5" y="101.1">to</text>
<text x="70.8" y="101.1">VBUS).</text>
<text x="79" y="101.1">R1</text>
<text x="83" y="101.1">gate-to-source</text>
<text x="101.2" y="101.1">47</text>
<text x="105.1" y="101.1">k;</text>
<text x="108.2" y="101.1">DZ1</text>
<text x="113.5" y="101.1">15</text>
<text x="117.4" y="101.1">V zener</text>
<text x="126.8" y="101.1">clamps</text>
<text x="135.5" y="101.1">VGS.</text>
<text x="22.9" y="104.3">Gate</text>
<text x="28.8" y="104.3">is</text>
<text x="31.8" y="104.3">pulled</text>
<text x="39.5" y="104.3">low</text>
<text x="44.2" y="104.3">through</text>
<text x="53.5" y="104.3">R2</text>
<text x="57.5" y="104.3">and</text>
<text x="62.5" y="104.3">the</text>
<text x="67" y="104.3">top-housing</text>
<text x="81.5" y="104.3">switch</text>
<text x="89.2" y="104.3">J3</text>
<text x="92.9" y="104.3">and</text>
<text x="97.9" y="104.3">the</text>
<text x="102.4" y="104.3">ILK</text>
<text x="106.9" y="104.3">interlock;</text>
<text x="117.9" y="104.3">R3</text>
<text x="121.9" y="104.3">+</text>
<text x="124.9" y="104.3">C1</text>
<text x="128.9" y="104.3">(Miller</text>
<text x="136.8" y="104.3">soft</text>
<text x="142.1" y="104.3">start)</text>
<text x="149.1" y="104.3">slow</text>
<text x="155" y="104.3">the</text>
<text x="159.5" y="104.3">turn-on.</text>
<text x="22.9" y="195.6">DTVS (30</text>
<text x="33.9" y="195.6">V stand-off</text>
<text x="48" y="195.6">TVS) on</text>
<text x="57.5" y="195.6">VBUS;</text>
<text x="64.8" y="195.6">CB1</text>
<text x="70.2" y="195.6">100</text>
<text x="75.5" y="195.6">uF</text>
<text x="79.2" y="195.6">hybrid</text>
<text x="86.8" y="195.6">+</text>
<text x="89.8" y="195.6">CM1</text>
<text x="95.4" y="195.6">10</text>
<text x="99.3" y="195.6">uF</text>
<text x="103" y="195.6">X7R;</text>
<text x="109" y="195.6">RBL</text>
<text x="114.1" y="195.6">100</text>
<text x="119.4" y="195.6">k</text>
<text x="121.8" y="195.6">bleeder.</text>
<text x="22.9" y="240.6">JP:</text>
<text x="22.9" y="243.8">JS:</text>
<text x="27.2" y="243.8">braid</text>
<text x="27.2" y="240.6">coiled</text>
<text x="33.7" y="243.8">and</text>
<text x="34.8" y="240.6">cord</text>
<text x="38.8" y="243.8">septum</text>
<text x="40.7" y="240.6">VBUS x2</text>
<text x="47.6" y="243.8">mesh</text>
<text x="51" y="240.6">/</text>
<text x="53.7" y="240.6">GND x2</text>
<text x="54.3" y="243.8">shields;</text>
<text x="62.9" y="240.6">to</text>
<text x="63.6" y="243.8">RSH +</text>
<text x="66.3" y="240.6">the</text>
<text x="70.8" y="240.6">head</text>
<text x="72" y="243.8">CSH drain</text>
<text x="77" y="240.6">(shaft).</text>
<text x="84" y="243.8">the</text>
<text x="88.5" y="243.8">shield</text>
<text x="96.1" y="243.8">to</text>
<text x="99.4" y="243.8">GND at</text>
<text x="108.2" y="243.8">one</text>
<text x="113.2" y="243.8">point.</text>
</g>
<g font-size="1.8" fill="#0000c2">
<text x="35" y="11.9">1parts</text>
<text x="185" y="11.9">4</text>
</g>
<g font-size="1.8" fill="#840000">
<text x="135" y="11.9">3</text>
<text x="10.3" y="35.9">A</text>
<text x="216.9" y="35.9">A</text>
<text x="10.3" y="85.9">B</text>
<text x="216.9" y="85.9">B</text>
<text x="10.3" y="135.9">C</text>
<text x="216.9" y="135.9">C</text>
<text x="10.3" y="185.9">D</text>
<text x="216.9" y="185.9">D</text>
<text x="62.8" y="208.5">+</text>
<text x="10.3" y="235.9">E</text>
<text x="216.9" y="235.9">E</text>
<text x="10.3" y="285.9">F</text>
<text x="216.9" y="285.9">F</text>
<text x="10.3" y="335.9">G</text>
<text x="216.9" y="335.9">G</text>
<text x="35" y="345.5">1</text>
<text x="85" y="345.5">2</text>
<text x="135" y="345.5">3</text>
<text x="185" y="345.5">4</text>
</g>
<g font-size="1.8" fill="#006464">
<text x="38.2" y="59.9">J1</text>
<text x="77.5" y="61.4">F1</text>
<text x="49.4" y="115.4">Q1</text>
<text x="86.3" y="116">R1</text>
<text x="116.2" y="116">DZ1</text>
<text x="147.2" y="116">R2</text>
<text x="177.7" y="116">R3</text>
<text x="34.2" y="155.3">C1</text>
<text x="66.1" y="154.4">J3</text>
<text x="34.5" y="207.4">DTVS</text>
<text x="64.1" y="207.4">CB1</text>
<text x="93.2" y="207.4">CM1</text>
<text x="121.3" y="207.4">RBL</text>
<text x="38.1" y="254.9">JP</text>
<text x="78.8" y="254.9">JS</text>
<text x="119.9" y="255.7">RSH</text>
<text x="150.4" y="255.7">CSH</text>
</g>
<g font-size="1.8" fill="#0f0f0f">
<text x="52.1" y="65.3">GND</text>
<text x="52.1" y="62.7">BAT_P</text>
<text x="66.6" y="64">BAT_P</text>
<text x="85.1" y="64">BAT_F</text>
<text x="52.1" y="67.8">ILK</text>
<text x="75.7" y="118.6">BAT_F</text>
<text x="94" y="118.6">Q1_G</text>
<text x="106.8" y="118.6">Q1_G</text>
<text x="124.5" y="118.6">BAT_F</text>
<text x="137.3" y="118.6">Q1_G</text>
<text x="154.9" y="118.6">SW_A</text>
<text x="167.7" y="118.6">Q1_G</text>
<text x="185.4" y="118.6">SS</text>
<text x="43.7" y="123.2" transform="rotate(-90 43.7 123.2)">VBUS</text>
<text x="48.8" y="123.2" transform="rotate(-90 48.8 123.2)">VBUS</text>
<text x="53.9" y="123.2" transform="rotate(-90 53.9 123.2)">VBUS</text>
<text x="58.9" y="123.2" transform="rotate(-90 58.9 123.2)">VBUS</text>
<text x="28" y="130.1">Q1_G</text>
<text x="26.6" y="158">SS</text>
<text x="41.9" y="158">VBUS</text>
<text x="80" y="160.5">ILK</text>
<text x="80" y="158">SW_A</text>
<text x="26.4" y="210.1">GND</text>
<text x="43.2" y="210.1">VBUS</text>
<text x="54.6" y="210.1">VBUS</text>
<text x="72.4" y="210.1">GND</text>
<text x="83.8" y="210.1">VBUS</text>
<text x="101.6" y="210.1">GND</text>
<text x="111.7" y="210.1">VBUS</text>
<text x="129.5" y="210.1">GND</text>
<text x="52.1" y="258.3">VBUS</text>
<text x="52.1" y="260.9">VBUS</text>
<text x="52.1" y="263.4">GND</text>
<text x="92.7" y="260.9">SHIELD</text>
<text x="92.7" y="258.3">SHIELD</text>
<text x="108.8" y="258.3">SHIELD</text>
<text x="128.3" y="258.3">GND</text>
<text x="139.3" y="258.3">SHIELD</text>
<text x="158.7" y="258.3">GND</text>
<text x="52.1" y="265.9">GND</text>
</g>
<g font-size="1.8" fill="#009600">
<text x="46.2" y="138.4" transform="rotate(-90 46.2 138.4)">BAT_F</text>
<text x="51.3" y="138.4" transform="rotate(-90 51.3 138.4)">BAT_F</text>
<text x="56.4" y="138.4" transform="rotate(-90 56.4 138.4)">BAT_F</text>
</g>
<g font-size="1.4" fill="#006464">
<text x="45" y="63">1</text>
<text x="45" y="65.5">2</text>
<text x="45" y="68">3</text>
<text x="73.9" y="67.2">5A</text>
<text x="76.7" y="67.2">slow</text>
<text x="81.1" y="67.2">32V</text>
<text x="27.4" y="75">MT60-M</text>
<text x="34.6" y="75">leads:</text>
<text x="40.1" y="75">BAT+</text>
<text x="45" y="75">BAT-</text>
<text x="49.8" y="75">ILK</text>
<text x="86.1" y="121.8">47k</text>
<text x="114.2" y="121.8">15V</text>
<text x="118" y="121.8">zener</text>
<text x="147.1" y="121.8">68k</text>
<text x="178.1" y="121.8">1k</text>
<text x="38.9" y="130.3">G</text>
<text x="43.9" y="130.3" transform="rotate(-90 43.9 130.3)">D</text>
<text x="49" y="130.3" transform="rotate(-90 49 130.3)">D</text>
<text x="54.1" y="130.3" transform="rotate(-90 54.1 130.3)">D</text>
<text x="59.1" y="130.3" transform="rotate(-90 59.1 130.3)">D</text>
<text x="46.4" y="132.6" transform="rotate(-90 46.4 132.6)">S</text>
<text x="51.5" y="132.6" transform="rotate(-90 51.5 132.6)">S</text>
<text x="56.6" y="132.6" transform="rotate(-90 56.6 132.6)">S</text>
<text x="44.3" y="148.7">Si4401FDY</text>
<text x="53.3" y="148.7">-40V</text>
<text x="31.8" y="161.2">220n</text>
<text x="36.6" y="161.2">50V</text>
<text x="73" y="158.2">1</text>
<text x="73" y="160.7">2</text>
<text x="54.9" y="169.4">Power</text>
<text x="60.3" y="169.4">switch</text>
<text x="66" y="169.4">pair</text>
<text x="70" y="169.4">(top</text>
<text x="74" y="169.4">housing)</text>
<text x="33.4" y="213.3">SMCJ30A</text>
<text x="59.6" y="213.3">100u</text>
<text x="64.4" y="213.3">50V</text>
<text x="68.2" y="213.3">hybrid</text>
<text x="92" y="213.3">10u</text>
<text x="95.8" y="213.3">50V</text>
<text x="121.2" y="213.3">100k</text>
<text x="45" y="258.5">1</text>
<text x="45" y="261.1">2</text>
<text x="45" y="263.6">3</text>
<text x="85.7" y="258.5">1</text>
<text x="85.7" y="261.1">2</text>
<text x="120.7" y="261.5">1M</text>
<text x="149.1" y="261.5">1n</text>
<text x="152" y="261.5">100V</text>
<text x="45" y="266.2">4</text>
<text x="62.9" y="269.9">Shields:</text>
<text x="69.8" y="269.9">power-cord</text>
<text x="79.7" y="269.9">braid,</text>
<text x="85" y="269.9">septum</text>
<text x="91.4" y="269.9">Cu</text>
<text x="94.3" y="269.9">mesh</text>
<text x="26.3" y="275">Power</text>
<text x="31.8" y="275">cord:</text>
<text x="36.6" y="275">VBUS</text>
<text x="41.4" y="275">VBUS</text>
<text x="46.3" y="275">GND GND</text>
</g>
<g font-size="1.3" fill="#a90000">
<text x="47.7" y="62">1</text>
<text x="47.7" y="64.5">2</text>
<text x="47.7" y="67.1">3</text>
<text x="36.3" y="129.3">4</text>
<text x="42.9" y="127.6" transform="rotate(-90 42.9 127.6)">5</text>
<text x="48" y="127.6" transform="rotate(-90 48 127.6)">6</text>
<text x="53.1" y="127.6" transform="rotate(-90 53.1 127.6)">7</text>
<text x="58.2" y="127.6" transform="rotate(-90 58.2 127.6)">8</text>
<text x="45.5" y="135.2" transform="rotate(-90 45.5 135.2)">1</text>
<text x="50.5" y="135.2" transform="rotate(-90 50.5 135.2)">2</text>
<text x="55.6" y="135.2" transform="rotate(-90 55.6 135.2)">3</text>
<text x="75.6" y="157.2">1</text>
<text x="75.6" y="159.8">2</text>
<text x="47.7" y="257.6">1</text>
<text x="88.3" y="257.6">1</text>
<text x="47.7" y="260.1">2</text>
<text x="47.7" y="262.6">3</text>
<text x="88.3" y="260.1">2</text>
<text x="47.7" y="265.2">4</text>
</g>
</svg>
